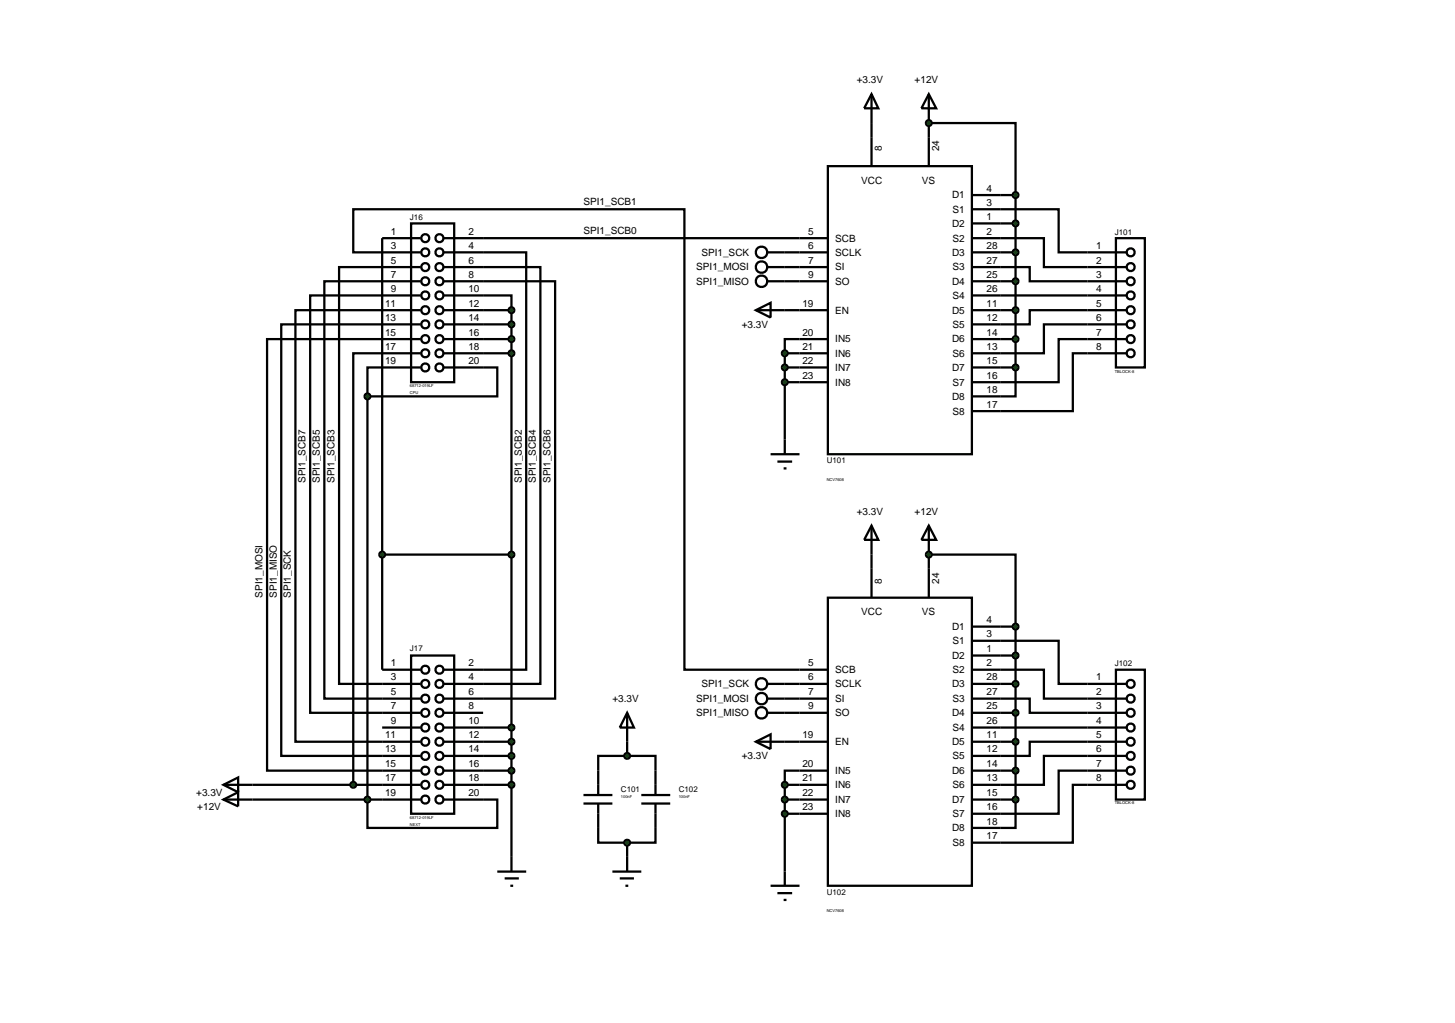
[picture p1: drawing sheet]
<svg xmlns="http://www.w3.org/2000/svg" width="257mm" height="180mm" viewBox="0 0 257 180" stroke-linecap="round" stroke-linejoin="round" font-family="sans-serif">
<g fill="none" stroke="#000" stroke-width=".4">
<path d="M146 29.3h25.4v50.8h-25.4zM153.7 21.7v7.6M163.8 29.3v-7.6h15.3v12.7M171.4 36.9h15.3v7.6h5.1M171.4 39.4h7.7M171.4 34.4h7.7M179.1 34.4v30.4M67.4 44.5h-5.1v-7.6h58.4v81.2h20.3M67.4 47.1h-7.6v73.5h7.6M67.4 49.6h-10.2v73.6h10.2M67.4 52.1h-12.7v73.6h12.7M67.4 54.7h-15.3v76.1h15.3"/>
<path d="M67.4 57.2h-17.8v76.1h17.8M67.4 59.8h-20.3v76.1h20.3M67.4 42v76.1M85.2 44.5h7.6v73.6h-7.6M85.2 47.1h10.1v73.5h-10.1M85.2 49.6h12.7v73.6h-12.7M85.2 52.1h5v2.6M85.2 59.8h5M85.2 54.7h5M85.2 42h60.8M85.2 57.2h5M90.2 54.7v96.4"/>
<path d="M135.4 44.5h10.6M135.4 47.1h10.6M135.4 49.6h10.6M138.4 54.7h7.6M146 59.8h-7.6v2.5M171.4 42h12.7v5.1h7.7M171.4 47.1h10.2v2.5h10.2M171.4 44.5h7.7M171.4 49.6h7.7M171.4 59.8h7.7M171.4 54.7h7.7M171.4 52.1h20.4"/>
<path d="M191.8 54.7h-10.2v2.5h-10.2M191.8 57.2h-7.7v5.1h-12.7M191.8 59.8h-5.1v7.6h-15.3M64.8 69.9v76.1h22.9v-5h-2.5M67.4 64.8h-2.6v5.1M67.4 62.3h-5.1v76.1M85.2 64.8h2.5v5.1h-22.9M85.2 62.3h5M138.4 64.8h7.6M138.4 62.3h7.6M138.4 62.3v15.2M138.4 67.4h7.6"/>
<path d="M171.4 64.8h7.7M179.1 64.8v5.1h-7.7M191.8 62.3h-2.6v10.2h-17.8M67.4 97.8h22.8M153.7 97.8v2.5M163.8 100.3v-2.5h15.3v12.7M176.5 113h10.2v7.6h5.1M176.5 118.1h7.6v5.1h7.7M176.5 115.6h2.6M176.5 110.5h2.6M179.1 110.5v30.5M44.5 138.4h22.9"/>
<path d="M85.2 135.9h5M85.2 130.8h5M85.2 128.3h5M85.2 138.4h5M85.2 133.3h5M110.6 133.3h-5.1v2.6M110.6 133.3h5v2.6M110.6 130.8v2.5M138.4 138.4v15.3M138.4 120.6h2.6M138.4 123.2h2.6M138.4 125.7h2.6"/>
<path d="M138.4 130.8h2.6M138.4 138.4h2.6M141 135.9h-2.6v2.5M176.5 123.2h5.1v2.5h10.2M176.5 120.6h2.6M176.5 125.7h2.6M176.5 135.9h2.6M176.5 130.8h2.6M176.5 128.3h15.3M191.8 130.8h-10.2v2.5h-5.1M191.8 133.3h-7.7v5.1h-7.6M191.8 135.9h-5.1v7.6h-10.2"/>
<path d="M191.8 138.4h-2.6v10.2h-12.7M44.5 141h22.9M105.5 146v2.6h5.1M110.6 148.6v2.5M115.6 146v2.6h-5M138.4 141h2.6M138.4 143.5h2.6M176.5 141h2.6M179.1 141v5h-2.6"/>
<circle cx="134.3" cy="49.6" r="1.01"/>
<circle cx="134.3" cy="44.5" r="1.01"/>
<circle cx="134.3" cy="47.1" r="1.01"/>
</g>
<g fill="#004000" stroke="#000" stroke-width=".4">
<path d="M178.7 64.5l.4-.2-.5 .5zM179.1 64.3l.3 .1 .2 .4zM179.6 64.8l-.1 .3-.4 .2zM178.6 64.8l.5 .5-.4-.2z"/>
<path d="M178.8 59.4l.3-.1-.5 .5zM179.1 59.3l.4 .2 .1 .3zM179.6 59.8l-.1 .3-.4 .2zM178.6 59.8l.5 .5-.4-.2z"/>
<path d="M178.7 54.4l.4-.2-.5 .5zM179.1 54.2l.3 .1 .2 .4zM179.6 54.7l-.1 .3-.4 .2zM178.6 54.7l.5 .5-.4-.2z"/>
<path d="M178.7 49.3l.4-.2-.5 .5zM179.1 49.1l.3 .1 .2 .4zM179.6 49.6l-.1 .3-.4 .2zM178.6 49.6l.5 .5-.4-.2z"/>
<path d="M178.8 44.1l.3-.1-.5 .5zM179.1 44l.4 .2 .1 .3zM179.6 44.5l-.1 .3-.4 .2zM178.6 44.5l.5 .5-.4-.2z"/>
<path d="M178.7 39.1l.4-.2-.5 .5zM179.1 38.9l.3 .1 .2 .4zM179.6 39.4l-.1 .3-.4 .2zM178.6 39.4l.5 .5-.4-.2z"/>
<path d="M178.8 34l.3-.1-.5 .5zM179.1 33.9l.4 .2 .1 .3zM179.6 34.4l-.1 .3-.4 .2zM178.6 34.4l.5 .5-.4-.2z"/>
</g>
<g fill="#004000">
<path d="M178.6 64.8l.5-.5 .5 .5-.5 .5z"/>
<path d="M179.1 59.3l.5 .5-.5 .5-.5-.5z"/>
<path d="M178.6 54.7l.5-.5 .5 .5-.5 .5z"/>
<path d="M178.6 49.6l.5-.5 .5 .5-.5 .5z"/>
<path d="M179.1 44l.5 .5-.5 .5-.5-.5z"/>
<path d="M178.6 39.4l.5-.5 .5 .5-.5 .5z"/>
<path d="M179.1 33.9l.5 .5-.5 .5-.5-.5z"/>
</g>
<path d="M153.7 16.6l1.2 2.5h-2.5zM153.7 16.6v5.1M163.8 16.6l1.3 2.5h-2.6zM163.8 16.6v5.1" fill="none" stroke="#000" stroke-width=".4"/>
<path d="M163.5 21.3l.3-.1-.5 .5zM163.8 21.2l.4 .2 .1 .3zM164.3 21.7l-.2 .4-.3 .1zM163.3 21.7l.5 .5-.4-.2z" fill="#004000" stroke="#000" stroke-width=".4"/>
<path d="M163.8 21.2l.5 .5-.5 .5-.5-.5z" fill="#004000"/>
<g fill="none" stroke="#000" stroke-width=".4">
<path d="M191.8 44.5h6.8M191.8 47.1h6.8M191.8 49.6h6.8M191.8 52.1h6.8M191.8 54.7h6.8M191.8 57.2h6.8M191.8 59.8h6.8M196.8 42h5.1v22.8h-5.1zM138.4 77.5v2.6M191.8 62.3h6.8M135.9 80.1h5.1M137.1 81.4h2.6"/>
<path d="M138.2 82.6h.5"/>
<circle cx="199.4" cy="52.1" r=".7"/>
<circle cx="199.4" cy="54.7" r=".7"/>
<circle cx="199.4" cy="49.6" r=".7"/>
<circle cx="199.4" cy="47.1" r=".7"/>
<circle cx="199.4" cy="59.8" r=".7"/>
<circle cx="199.4" cy="57.2" r=".7"/>
<circle cx="199.4" cy="44.5" r=".7"/>
<circle cx="199.4" cy="62.3" r=".7"/>
</g>
<g fill="#004000" stroke="#000" stroke-width=".4">
<path d="M138.1 61.9l.3-.1-.5 .5zM138.4 61.8l.4 .2 .1 .3zM138.9 62.3l-.1 .3-.4 .2zM137.9 62.3l.5 .5-.4-.2z"/>
<path d="M138.1 64.4l.3-.1-.5 .5zM138.4 64.3l.4 .2 .1 .3zM138.4 65.3l.5-.5-.1 .3zM137.9 64.8l.5 .5-.4-.2z"/>
<path d="M138.1 67l.3-.1-.5 .5zM138.4 66.9l.4 .2 .1 .3zM138.9 67.4l-.1 .3-.4 .2zM137.9 67.4l.5 .5-.4-.2z"/>
</g>
<g fill="#004000">
<path d="M137.9 62.3l.5-.5 .5 .5-.5 .5z"/>
<path d="M137.9 64.8l.5-.5 .5 .5-.5 .5z"/>
<path d="M138.4 66.9l.5 .5-.5 .5-.5-.5z"/>
</g>
<g fill="none" stroke="#000" stroke-width=".4">
<path d="M141 118.1h5M146 105.4h25.4v50.8h-25.4zM153.7 100.3v5.1M163.8 100.3v5.1M171.4 118.1h5.1M171.4 115.6h5.1M171.4 113h5.1M171.4 110.5h5.1M135.4 125.7h3M135.4 123.2h3M135.4 120.6h3M141 130.8h5"/>
<path d="M141 125.7h5M141 123.2h5M141 120.6h5M141 135.9h5M141 138.4h5M171.4 130.8h5.1M171.4 125.7h5.1M171.4 123.2h5.1M171.4 120.6h5.1M171.4 135.9h5.1M171.4 138.4h5.1M171.4 128.3h5.1"/>
<path d="M171.4 133.3h5.1M141 141h5M141 143.5h5M171.4 141h5.1M171.4 143.5h5.1M171.4 146h5.1M171.4 148.6h5.1"/>
<circle cx="134.3" cy="120.6" r="1.01"/>
<circle cx="134.3" cy="123.2" r="1.01"/>
<circle cx="134.3" cy="125.7" r="1.01"/>
</g>
<g fill="#004000" stroke="#000" stroke-width=".4">
<path d="M178.8 140.6l.3-.1-.5 .5zM179.1 140.5l.3 .1 .2 .4zM179.6 141l-.2 .4-.3 .1zM178.6 141l.5 .5-.3-.1z"/>
<path d="M178.8 135.5l.3-.1-.5 .5zM179.1 135.4l.3 .1 .2 .4zM179.6 135.9l-.1 .3-.4 .2zM178.6 135.9l.5 .5-.4-.2z"/>
<path d="M178.8 130.4l.3-.1-.5 .5zM179.1 130.3l.4 .2 .1 .3zM179.6 130.8l-.2 .4-.3 .1zM178.6 130.8l.5 .5-.3-.1z"/>
<path d="M178.7 125.4l.4-.2-.5 .5zM179.1 125.2l.4 .2 .1 .3zM179.6 125.7l-.2 .4-.3 .1zM178.6 125.7l.5 .5-.3-.1z"/>
<path d="M178.8 120.2l.3-.1-.5 .5zM179.1 120.1l.3 .1 .2 .4zM179.6 120.6l-.1 .3-.4 .2zM178.6 120.6l.5 .5-.4-.2z"/>
<path d="M178.8 115.2l.3-.1-.5 .5zM179.1 115.1l.3 .1 .2 .4zM179.6 115.6l-.2 .4-.3 .1zM178.6 115.6l.5 .5-.3-.1z"/>
<path d="M178.8 110.1l.3-.1-.5 .5zM179.1 110l.3 .1 .2 .4zM179.6 110.5l-.1 .3-.4 .2zM178.6 110.5l.5 .5-.4-.2z"/>
</g>
<g fill="#004000">
<path d="M179.1 140.5l.5 .5-.5 .5-.5-.5z"/>
<path d="M179.1 135.4l.5 .5-.5 .5-.5-.5z"/>
<path d="M179.1 130.3l.5 .5-.5 .5-.5-.5z"/>
<path d="M179.1 125.2l.5 .5-.5 .5-.5-.5z"/>
<path d="M179.1 120.1l.5 .5-.5 .5-.5-.5z"/>
<path d="M179.1 115.1l.5 .5-.5 .5-.5-.5z"/>
<path d="M179.1 110l.5 .5-.5 .5-.5-.5z"/>
</g>
<path d="M153.7 92.7l1.2 2.5h-2.5zM153.7 92.7v5.1M163.8 92.7l1.3 2.5h-2.6zM163.8 92.7v5.1" fill="none" stroke="#000" stroke-width=".4"/>
<path d="M163.5 97.4l.3-.1-.5 .5zM163.8 97.3l.3 .1 .2 .4zM164.3 97.8l-.1 .3-.4 .2zM163.3 97.8l.5 .5-.4-.2z" fill="#004000" stroke="#000" stroke-width=".4"/>
<path d="M163.8 97.3l.5 .5-.5 .5-.5-.5z" fill="#004000"/>
<g fill="none" stroke="#000" stroke-width=".4">
<path d="M196.8 118.1h5.1v22.9h-5.1zM191.8 120.6h6.8M191.8 123.2h6.8M191.8 125.7h6.8M191.8 128.3h6.8M191.8 130.8h6.8M191.8 133.3h6.8M191.8 135.9h6.8M191.8 138.4h6.8M135.9 156.2h5.1M137.1 157.5h2.6M138.2 158.7h.5"/>
<path d="M138.4 153.7v2.5"/>
<circle cx="199.4" cy="125.7" r=".7"/>
<circle cx="199.4" cy="133.3" r=".7"/>
<circle cx="199.4" cy="120.6" r=".7"/>
<circle cx="199.4" cy="138.4" r=".7"/>
<circle cx="199.4" cy="128.3" r=".7"/>
<circle cx="199.4" cy="130.8" r=".7"/>
<circle cx="199.4" cy="135.9" r=".7"/>
<circle cx="199.4" cy="123.2" r=".7"/>
</g>
<g fill="#004000" stroke="#000" stroke-width=".4">
<path d="M138 138.1l.4-.2-.5 .5zM138.4 137.9l.4 .2 .1 .3zM138.9 138.4l-.2 .4-.3 .1zM137.9 138.4l.5 .5-.3-.1z"/>
<path d="M138.1 140.6l.3-.1-.5 .5zM138.4 140.5l.3 .1 .2 .4zM138.9 141l-.2 .4-.3 .1zM137.9 141l.5 .5-.3-.1z"/>
<path d="M138.1 143.1l.3-.1-.5 .5zM138.4 143l.4 .2 .1 .3zM138.9 143.5l-.2 .4-.3 .1zM137.9 143.5l.5 .5-.3-.1z"/>
</g>
<g fill="#004000">
<path d="M138.4 137.9l.5 .5-.5 .5-.5-.5z"/>
<path d="M138.4 140.5l.5 .5-.5 .5-.5-.5z"/>
<path d="M138.4 143l.5 .5-.5 .5-.5-.5z"/>
</g>
<g fill="none" stroke="#000" stroke-width=".4">
<path d="M72.5 39.4h7.6v28h-7.6zM67.4 54.7h6.8M67.4 42h6.8M67.4 44.5h6.8M67.4 47.1h6.8M67.4 49.6h6.8M67.4 52.1h6.8M67.4 57.2h6.8M67.4 59.8h6.8M78.3 54.7h6.9M78.3 42h6.9M78.3 44.5h6.9"/>
<path d="M78.3 47.1h6.9M78.3 49.6h6.9M78.3 52.1h6.9M78.3 57.2h6.9M78.3 59.8h6.9M133.3 54.7l2.6-1.3v2.6zM133.3 54.7h5.1M67.4 62.3h6.8M67.4 64.8h6.8M78.3 62.3h6.9M78.3 64.8h6.9M67.4 118.1h6.8"/>
<path d="M72.5 115.6h7.6v27.9h-7.6zM78.3 118.1h6.9M67.4 130.8h6.8M67.4 120.6h6.8M67.4 123.2h6.8M67.4 125.7h6.8M67.4 128.3h6.8M67.4 133.3h6.8M67.4 135.9h6.8M67.4 138.4h6.8M78.3 130.8h6.9M78.3 120.6h6.9"/>
<path d="M78.3 123.2h6.9M78.3 125.7h6.9M78.3 128.3h6.9M78.3 133.3h6.9M78.3 135.9h6.9M78.3 138.4h6.9M133.3 130.8l2.6-1.3v2.6zM133.3 130.8h5.1M67.4 141h6.8M78.3 141h6.9"/>
<circle cx="75" cy="52.1" r=".7"/>
<circle cx="75" cy="54.7" r=".7"/>
<circle cx="75" cy="42" r=".7"/>
<circle cx="75" cy="49.6" r=".7"/>
<circle cx="75" cy="47.1" r=".7"/>
<circle cx="75" cy="59.8" r=".7"/>
<circle cx="75" cy="44.5" r=".7"/>
<circle cx="75" cy="57.2" r=".7"/>
<circle cx="77.5" cy="54.7" r=".7"/>
<circle cx="77.5" cy="42" r=".7"/>
<circle cx="77.5" cy="52.1" r=".7"/>
<circle cx="77.5" cy="49.6" r=".7"/>
<circle cx="77.5" cy="59.8" r=".7"/>
<circle cx="77.5" cy="47.1" r=".7"/>
<circle cx="77.5" cy="57.2" r=".7"/>
<circle cx="77.5" cy="44.5" r=".7"/>
<circle cx="75" cy="64.8" r=".7"/>
<circle cx="75" cy="62.3" r=".7"/>
<circle cx="77.5" cy="64.8" r=".7"/>
<circle cx="77.5" cy="62.3" r=".7"/>
<circle cx="75" cy="118.1" r=".7"/>
<circle cx="77.5" cy="118.1" r=".7"/>
<circle cx="75" cy="133.3" r=".7"/>
<circle cx="75" cy="120.6" r=".7"/>
<circle cx="75" cy="125.7" r=".7"/>
<circle cx="75" cy="138.4" r=".7"/>
<circle cx="75" cy="128.3" r=".7"/>
<circle cx="75" cy="130.8" r=".7"/>
<circle cx="75" cy="135.9" r=".7"/>
<circle cx="75" cy="123.2" r=".7"/>
<circle cx="77.5" cy="133.3" r=".7"/>
<circle cx="77.5" cy="125.7" r=".7"/>
<circle cx="77.5" cy="120.6" r=".7"/>
<circle cx="77.5" cy="138.4" r=".7"/>
<circle cx="77.5" cy="128.3" r=".7"/>
<circle cx="77.5" cy="130.8" r=".7"/>
<circle cx="77.5" cy="135.9" r=".7"/>
<circle cx="77.5" cy="123.2" r=".7"/>
<circle cx="75" cy="141" r=".7"/>
<circle cx="77.5" cy="141" r=".7"/>
</g>
<g fill="#004000" stroke="#000" stroke-width=".4">
<path d="M89.8 62l.4-.2-.5 .5zM90.2 61.8l.3 .1 .2 .4zM90.7 62.3l-.1 .3-.4 .2zM89.7 62.3l.5 .5-.4-.2z"/>
<path d="M89.9 59.4l.3-.1-.5 .5zM90.2 59.3l.4 .2 .1 .3zM90.7 59.8l-.1 .3-.4 .2zM89.7 59.8l.5 .5-.4-.2z"/>
<path d="M89.9 56.8l.3-.1-.5 .5zM90.2 56.7l.4 .2 .1 .3zM90.7 57.2l-.1 .3-.4 .2zM89.7 57.2l.5 .5-.4-.2z"/>
<path d="M89.8 54.4l.4-.2-.5 .5zM90.2 54.2l.3 .1 .2 .4zM90.7 54.7l-.1 .3-.4 .2zM89.7 54.7l.5 .5-.4-.2z"/>
<path d="M89.9 127.9l.3-.1-.5 .5zM90.2 127.8l.3 .1 .2 .4zM90.7 128.3l-.2 .4-.3 .1zM89.7 128.3l.5 .5-.3-.1z"/>
<path d="M89.9 130.4l.3-.1-.5 .5zM90.2 130.3l.4 .2 .1 .3zM90.7 130.8l-.2 .4-.3 .1zM89.7 130.8l.5 .5-.4-.2z"/>
<path d="M89.9 132.9l.3-.1-.5 .5zM90.2 132.8l.3 .1 .2 .4zM90.7 133.3l-.1 .3-.4 .2zM89.7 133.3l.5 .5-.4-.2z"/>
<path d="M89.9 135.5l.3-.1-.5 .5zM90.2 135.4l.3 .1 .2 .4zM90.7 135.9l-.1 .3-.4 .2zM89.7 135.9l.5 .5-.4-.2z"/>
</g>
<g fill="#004000">
<path d="M89.7 62.3l.5-.5 .5 .5-.5 .5z"/>
<path d="M90.2 59.3l.5 .5-.5 .5-.5-.5z"/>
<path d="M90.2 56.7l.5 .5-.5 .5-.5-.5z"/>
<path d="M90.2 54.2l.5 .5-.5 .5-.5-.5z"/>
<path d="M90.2 127.8l.5 .5-.5 .5-.5-.5z"/>
<path d="M90.2 130.3l.5 .5-.5 .5-.5-.5z"/>
<path d="M90.2 132.8l.5 .5-.5 .5-.5-.5z"/>
<path d="M90.2 135.4l.5 .5-.5 .5-.5-.5z"/>
</g>
<path d="M87.7 153.7h5.1M89 154.9h2.5M90 156.2h.5M90.2 151.1v2.6" fill="none" stroke="#000" stroke-width=".4"/>
<path d="M89.8 138.1l.4-.2-.5 .5zM90.2 137.9l.4 .2 .1 .3zM90.7 138.4l-.2 .4-.3 .1zM89.7 138.4l.5 .5-.4-.2z" fill="#004000" stroke="#000" stroke-width=".4"/>
<path d="M90.2 137.9l.5 .5-.5 .5-.5-.5z" fill="#004000"/>
<g fill="none" stroke="#000" stroke-width=".4">
<path d="M39.4 138.4l2.6-1.3v2.6zM39.4 138.4h5.1M105.5 135.9v4.3M110.6 125.7l1.2 2.6h-2.5zM110.6 125.7v5.1M115.6 135.9v4.3M39.4 141l2.6-1.3v2.5zM39.4 141h5.1M102.9 140.2h5.1M102.9 141.7h5.1M105.5 141.7v4.3M108 153.7h5.1"/>
<path d="M109.3 154.9h2.5M110.3 156.2h.5M110.6 151.1v2.6M113.1 140.2h5.1M113.1 141.7h5.1M115.6 141.7v4.3"/>
</g>
<g fill="#004000" stroke="#000" stroke-width=".4">
<path d="M110.2 148.3l.4-.2-.5 .5zM110.6 148.1l.3 .1 .2 .4zM111.1 148.6l-.1 .3-.4 .2zM110.1 148.6l.5 .5-.4-.2z"/>
<path d="M110.2 133l.4-.2-.5 .5zM110.6 132.8l.3 .1 .2 .4zM111.1 133.3l-.1 .3-.4 .2zM110.1 133.3l.5 .5-.4-.2z"/>
<path d="M67.1 97.4l.3-.1-.5 .5zM67.4 97.3l.3 .1 .2 .4zM67.9 97.8l-.2 .4-.3 .1zM66.9 97.8l.5 .5-.4-.2z"/>
<path d="M89.9 97.4l.3-.1-.5 .5zM90.2 97.3l.3 .1 .2 .4zM90.7 97.8l-.1 .3-.4 .2zM89.7 97.8l.5 .5-.4-.2z"/>
<path d="M64.5 69.5l.3-.1-.5 .5zM64.8 69.4l.4 .2 .1 .3zM64.8 70.4l.5-.5-.1 .3zM64.3 69.9l.5 .5-.4-.2z"/>
<path d="M64.5 140.6l.3-.1-.5 .5zM64.8 140.5l.4 .2 .1 .3zM64.8 141.5l.5-.5-.2 .4zM64.3 141l.5 .5-.4-.2z"/>
<path d="M61.9 138.1l.4-.2-.5 .5zM62.3 137.9l.4 .2 .1 .3zM62.3 138.9l.5-.5-.2 .4zM61.8 138.4l.5 .5-.3-.1z"/>
</g>
<g fill="#004000">
<path d="M110.1 148.6l.5-.5 .5 .5-.5 .5z"/>
<path d="M110.1 133.3l.5-.5 .5 .5-.5 .5z"/>
<path d="M67.4 97.3l.5 .5-.5 .5-.5-.5z"/>
<path d="M90.2 97.3l.5 .5-.5 .5-.5-.5z"/>
<path d="M64.8 69.4l.5 .5-.5 .5-.5-.5z"/>
<path d="M64.8 140.5l.5 .5-.5 .5-.5-.5z"/>
<path d="M61.8 138.4l.5-.5 .5 .5-.5 .5z"/>
</g>
<g font-size="1.8">
<text x="151.1" y="14.6">+3.3V</text>
<text x="161.3" y="14.6">+12V</text>
<text x="155.5" y="26.7" transform="rotate(-90 155.5 26.7)">8</text>
<text x="165.6" y="26.7" transform="rotate(-90 165.6 26.7)">24</text>
<text x="151.9" y="32.4">VCC</text>
<text x="162.6" y="32.4">VS</text>
<text x="167.9" y="35">D1</text>
<text x="174" y="33.8">4</text>
<text x="68.9" y="41.4">1</text>
<text x="82.6" y="41.4">2</text>
<text x="102.9" y="36.1">SPI1_SCB1</text>
<text x="102.9" y="41.2">SPI1_SCB0</text>
<text x="142.5" y="41.4">5</text>
<text x="167.9" y="40">D2</text>
<text x="168" y="37.5">S1</text>
<text x="174" y="41.4">2</text>
<text x="174" y="38.8">1</text>
<text x="174" y="36.3">3</text>
<text x="68.9" y="43.9">3</text>
<text x="68.9" y="46.5">5</text>
<text x="82.6" y="43.9">4</text>
<text x="82.6" y="46.5">6</text>
<text x="122.8" y="47.7">SPI1_MOSI</text>
<text x="123.7" y="45.1">SPI1_SCK</text>
<text x="142.5" y="46.5">7</text>
<text x="142.5" y="43.9">6</text>
<text x="147.3" y="47.7">SI</text>
<text x="147.3" y="45.1">SCLK</text>
<text x="147.3" y="42.6">SCB</text>
<text x="167.9" y="45.1">D3</text>
<text x="168" y="42.6">S2</text>
<text x="168" y="47.7">S3</text>
<text x="174" y="43.9">28</text>
<text x="174" y="46.5">27</text>
<text x="193.3" y="43.9">1</text>
<text x="193.3" y="46.5">2</text>
<text x="68.9" y="49">7</text>
<text x="68.9" y="51.5">9</text>
<text x="82.6" y="49">8</text>
<text x="82.6" y="51.5">10</text>
<text x="122.8" y="50.2">SPI1_MISO</text>
<text x="142.5" y="49">9</text>
<text x="147.3" y="50.2">SO</text>
<text x="167.9" y="50.2">D4</text>
<text x="168" y="52.7">S4</text>
<text x="174" y="51.5">26</text>
<text x="174" y="49">25</text>
<text x="193.3" y="49">3</text>
<text x="193.3" y="51.5">4</text>
<text x="67.9" y="54.1">11</text>
<text x="67.9" y="56.6">13</text>
<text x="67.9" y="59.2">15</text>
<text x="82.6" y="54.1">12</text>
<text x="82.6" y="56.6">14</text>
<text x="82.6" y="59.2">16</text>
<text x="130.8" y="57.8">+3.3V</text>
<text x="141.5" y="54.1">19</text>
<text x="141.5" y="59.2">20</text>
<text x="147.3" y="55.3">EN</text>
<text x="167.9" y="55.3">D5</text>
<text x="168" y="57.8">S5</text>
<text x="174" y="54.1">11</text>
<text x="174" y="56.6">12</text>
<text x="174" y="59.2">14</text>
<text x="193.3" y="54.1">5</text>
<text x="193.3" y="56.6">6</text>
<text x="193.3" y="59.2">7</text>
<text x="67.9" y="61.7">17</text>
<text x="67.9" y="64.2">19</text>
<text x="82.6" y="61.7">18</text>
<text x="82.6" y="64.2">20</text>
<text x="141.5" y="61.7">21</text>
<text x="141.5" y="64.2">22</text>
<text x="147.3" y="60.4">IN5</text>
<text x="147.3" y="62.9">IN6</text>
<text x="147.3" y="65.4">IN7</text>
<text x="167.9" y="60.4">D6</text>
<text x="167.9" y="65.4">D7</text>
<text x="168" y="62.9">S6</text>
<text x="174" y="61.7">13</text>
<text x="174" y="64.2">15</text>
<text x="193.3" y="61.7">8</text>
<text x="141.5" y="66.8">23</text>
<text x="147.3" y="68">IN8</text>
<text x="167.9" y="70.5">D8</text>
<text x="168" y="68">S7</text>
<text x="174" y="66.8">16</text>
<text x="174" y="69.3">18</text>
<text x="174" y="71.9">17</text>
<text x="168" y="73.1">S8</text>
<text x="53.9" y="85.2" transform="rotate(-90 53.9 85.2)">SPI1_SCB7</text>
<text x="56.4" y="85.2" transform="rotate(-90 56.4 85.2)">SPI1_SCB5</text>
<text x="59" y="85.2" transform="rotate(-90 59 85.2)">SPI1_SCB3</text>
<text x="92" y="85.2" transform="rotate(-90 92 85.2)">SPI1_SCB2</text>
<text x="94.5" y="85.2" transform="rotate(-90 94.5 85.2)">SPI1_SCB4</text>
<text x="97.1" y="85.2" transform="rotate(-90 97.1 85.2)">SPI1_SCB6</text>
<text x="151.1" y="90.8">+3.3V</text>
<text x="161.3" y="90.8">+12V</text>
<text x="46.3" y="105.4" transform="rotate(-90 46.3 105.4)">SPI1_MOSI</text>
<text x="48.8" y="105.4" transform="rotate(-90 48.8 105.4)">SPI1_MISO</text>
<text x="51.3" y="105.4" transform="rotate(-90 51.3 105.4)">SPI1_SCK</text>
<text x="155.5" y="102.9" transform="rotate(-90 155.5 102.9)">8</text>
<text x="165.6" y="102.9" transform="rotate(-90 165.6 102.9)">24</text>
<text x="151.9" y="108.5">VCC</text>
<text x="162.6" y="108.5">VS</text>
<text x="167.9" y="111.1">D1</text>
<text x="168" y="113.6">S1</text>
<text x="174" y="112.4">3</text>
<text x="174" y="109.9">4</text>
<text x="68.9" y="117.5">1</text>
<text x="68.9" y="120">3</text>
<text x="82.6" y="117.5">2</text>
<text x="82.6" y="120">4</text>
<text x="142.5" y="120">6</text>
<text x="142.5" y="117.5">5</text>
<text x="147.3" y="118.7">SCB</text>
<text x="167.9" y="116.2">D2</text>
<text x="168" y="118.7">S2</text>
<text x="174" y="120">28</text>
<text x="174" y="117.5">2</text>
<text x="174" y="115">1</text>
<text x="193.3" y="120">1</text>
<text x="68.9" y="122.6">5</text>
<text x="68.9" y="125.1">7</text>
<text x="82.6" y="122.6">6</text>
<text x="82.6" y="125.1">8</text>
<text x="108" y="123.8">+3.3V</text>
<text x="122.8" y="123.8">SPI1_MOSI</text>
<text x="123.7" y="121.2">SPI1_SCK</text>
<text x="142.5" y="125.1">9</text>
<text x="142.5" y="122.6">7</text>
<text x="147.3" y="123.8">SI</text>
<text x="147.3" y="121.2">SCLK</text>
<text x="167.9" y="121.2">D3</text>
<text x="168" y="123.8">S3</text>
<text x="174" y="125.1">25</text>
<text x="174" y="122.6">27</text>
<text x="193.3" y="122.6">2</text>
<text x="193.3" y="125.1">3</text>
<text x="67.9" y="130.2">11</text>
<text x="68.9" y="127.7">9</text>
<text x="82.6" y="127.7">10</text>
<text x="82.6" y="130.2">12</text>
<text x="122.8" y="126.3">SPI1_MISO</text>
<text x="141.5" y="130.2">19</text>
<text x="147.3" y="131.4">EN</text>
<text x="147.3" y="126.3">SO</text>
<text x="167.9" y="126.3">D4</text>
<text x="167.9" y="131.4">D5</text>
<text x="168" y="128.9">S4</text>
<text x="174" y="127.7">26</text>
<text x="174" y="130.2">11</text>
<text x="193.3" y="127.7">4</text>
<text x="193.3" y="130.2">5</text>
<text x="67.9" y="132.7">13</text>
<text x="67.9" y="135.3">15</text>
<text x="67.9" y="137.8">17</text>
<text x="82.6" y="132.7">14</text>
<text x="82.6" y="135.3">16</text>
<text x="82.6" y="137.8">18</text>
<text x="130.8" y="133.9">+3.3V</text>
<text x="141.5" y="135.3">20</text>
<text x="141.5" y="137.8">21</text>
<text x="147.3" y="136.5">IN5</text>
<text x="167.9" y="136.5">D6</text>
<text x="168" y="133.9">S5</text>
<text x="174" y="132.7">12</text>
<text x="174" y="135.3">14</text>
<text x="174" y="137.8">13</text>
<text x="193.3" y="132.7">6</text>
<text x="193.3" y="135.3">7</text>
<text x="193.3" y="137.8">8</text>
<text x="34.6" y="140.4">+3.3V</text>
<text x="34.8" y="142.9">+12V</text>
<text x="67.9" y="140.4">19</text>
<text x="82.6" y="140.4">20</text>
<text x="141.5" y="140.4">22</text>
<text x="141.5" y="142.9">23</text>
<text x="147.3" y="139">IN6</text>
<text x="147.3" y="141.6">IN7</text>
<text x="167.9" y="141.6">D7</text>
<text x="168" y="139">S6</text>
<text x="174" y="140.4">15</text>
<text x="174" y="142.9">16</text>
<text x="147.3" y="144.1">IN8</text>
<text x="167.9" y="146.6">D8</text>
<text x="168" y="144.1">S7</text>
<text x="168" y="149.2">S8</text>
<text x="174" y="145.4">18</text>
<text x="174" y="148">17</text>
</g>
<g font-size="1.4">
<text x="72.3" y="38.8">J16</text>
<text x="196.6" y="41.4">J101</text>
<text x="145.8" y="81.7">U101</text>
<text x="72.3" y="114.9">J17</text>
<text x="196.6" y="117.5">J102</text>
<text x="109.5" y="139.6">C101</text>
<text x="119.7" y="139.6">C102</text>
<text x="145.8" y="157.8">U102</text>
</g>
<g font-size=".7">
<text x="196.6" y="65.7">TBLOCK-8</text>
<text x="72.3" y="68.2">68712-019LF</text>
<text x="72.3" y="69.5">CPU</text>
<text x="145.8" y="84.7">NCV7608</text>
<text x="109.5" y="140.6">100nF</text>
<text x="119.7" y="140.6">100nF</text>
<text x="196.6" y="141.8">TBLOCK-8</text>
<text x="72.3" y="144.3">68712-019LF</text>
<text x="72.3" y="145.6">NEXT</text>
<text x="145.8" y="160.8">NCV7608</text>
</g>
</svg>
